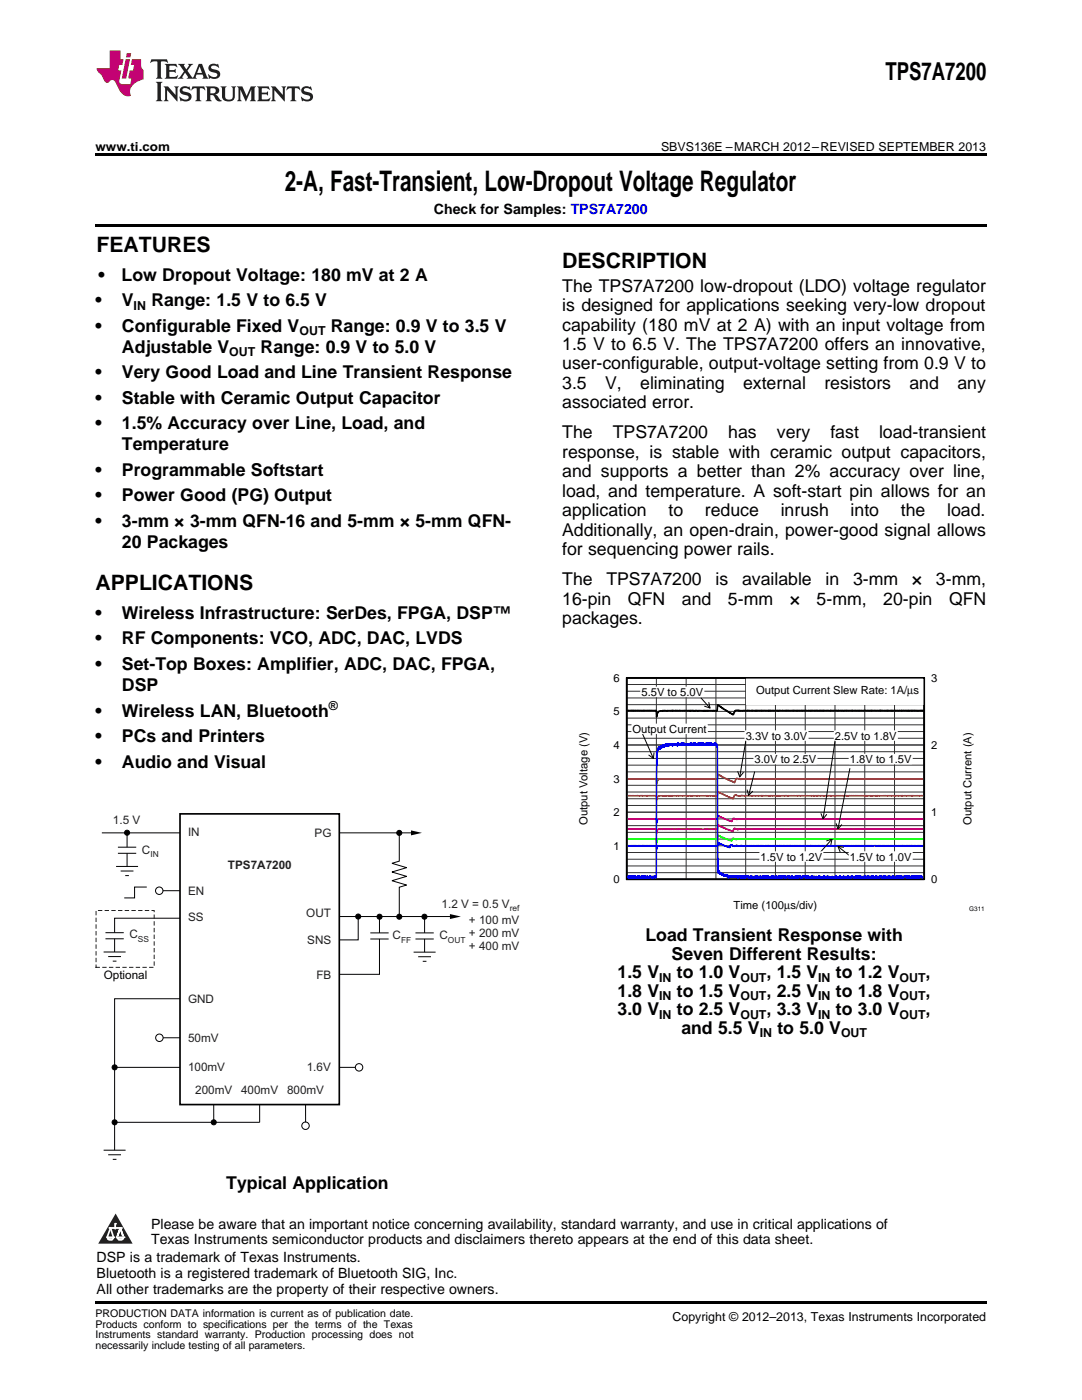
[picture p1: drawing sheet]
<svg xmlns="http://www.w3.org/2000/svg" width="216mm" height="279mm" viewBox="0 0 216 279" stroke-linecap="round" stroke-linejoin="round" font-family="sans-serif">
<path d="M19 259.7h177.8v.5h-177.8z" fill="#000"/>
<path d="M23.1 242.2l3.4 6h-6.9z" fill="#231f20"/>
<path d="M21.4 246.9h1.2l-.3 .5h-.3a.55 .55 0 0 1-.6-.5z" fill-rule="evenodd" fill="#fff"/>
<path d="M21.4 246.9h1.2l-.3 .5h-.3a.55 .55 0 0 1-.6-.5z" fill="none" stroke="#231f20" stroke-width=".34"/>
<path d="M21.4 246.9l1.2 .1-.3 .4h-.5z" fill="none" stroke="#fff" stroke-width=".34"/>
<path d="M23 245.2h.1" fill="none" stroke="#fff" stroke-width=".34"/>
<path d="M23 244.2v1z" fill="#fff"/>
<path d="M23 244.2v1z" fill="none" stroke="#fff" stroke-width=".34"/>
<circle cx="23" cy="244.2" r=".17" fill="#fff"/>
<path d="M21.9 245.1h.1" fill="none" stroke="#fff" stroke-width=".34"/>
<path d="M21.9 245.1h2.3z" fill="#fff"/>
<path d="M21.9 245.1h2.3z" fill="none" stroke="#fff" stroke-width=".34"/>
<circle cx="24.2" cy="245.1" r=".17" fill="#fff"/>
<path d="M23.3 246.9h.1" fill="none" stroke="#fff" stroke-width=".34"/>
<path d="M24 245.1l-.7 1.8z" fill="#fff"/>
<path d="M24 245.1l-.7 1.8z" fill="none" stroke="#fff" stroke-width=".34"/>
<path d="M24 245.1l.7 1.8z" fill="#fff"/>
<path d="M24 245.1l.7 1.8z" fill="none" stroke="#fff" stroke-width=".34"/>
<path d="M24.6 246.9h.1" fill="none" stroke="#fff" stroke-width=".34"/>
<circle cx="21.4" cy="246.9" r=".17" fill="#fff"/>
<path d="M22.1 245.1l-.7 1.8z" fill="#fff"/>
<path d="M22.1 245.1l-.7 1.8z" fill="none" stroke="#fff" stroke-width=".34"/>
<path d="M22.1 245.1l.5 1.8z" fill="#fff"/>
<path d="M22.1 245.1l.5 1.8z" fill="none" stroke="#fff" stroke-width=".34"/>
<circle cx="22.6" cy="246.9" r=".17" fill="#fff"/>
<path d="M23.4 246.9h1.3a.65 .65 0 0 1-.7 .5 .65 .65 0 0 1-.6-.5z" fill-rule="evenodd" fill="#fff"/>
<path d="M23.4 246.9h1.3a.65 .65 0 0 1-.7 .5 .65 .65 0 0 1-.6-.5z" fill="none" stroke="#231f20" stroke-width=".34"/>
<path d="M23.4 246.9h1.3l-.4 .5h-.6z" fill="none" stroke="#fff" stroke-width=".34"/>
<path d="M23.3 246.9h.1" fill="none" stroke="#fff" stroke-width=".34"/>
<circle cx="24.7" cy="246.9" r=".17" fill="#fff"/>
<g fill="#000">
<path d="M82 165.7l2.2 .5-2.2 .5zM89.8 182.4l2.2 .5-2.2 .5z"/>
<circle cx="25.4" cy="166.2" r=".5"/>
<circle cx="79.7" cy="166.2" r=".5"/>
<circle cx="71.5" cy="182.9" r=".5"/>
<circle cx="75.7" cy="182.9" r=".5"/>
<circle cx="79.7" cy="182.9" r=".5"/>
<circle cx="84.7" cy="182.9" r=".5"/>
<circle cx="22.9" cy="213" r=".5"/>
<circle cx="22.9" cy="224" r=".5"/>
<circle cx="42.6" cy="224" r=".5"/>
</g>
<g fill="none" stroke="#000" stroke-width=".2">
<path d="M20.3 166.2h15.6M23.2 172.9h4.3M23.5 170.3h3.7M23.5 169.1h3.7M24.1 173.8h2.5M25 174.7h.7M25.4 166.2v2.9M25.4 170.3v2.6M29.3 177h-2.4v2.2h-2.1M32.5 177.8h3.4M67.7 166.2h14.5M79.7 166.2v5.7l-1.5 .4 2.9 .9-2.9 .8 2.9 .9-2.9 .9 2.9 .8-1.4 .5v5.8"/>
<path d="M167.2 168.9l2.4 1.9M168.3 169.1l-1.1-.2 .4 1.1M20.7 190h4.4M21 187.4h3.7M21 186.1h3.7M21.6 190.9h2.5M22.5 191.8h.7M22.9 187.3v2.7M35.9 183.2h-13v2.9M35.9 199.3h-13v30.2M67.7 182.9h22.6M71.5 182.9v4.7h-3.8"/>
<path d="M73.9 187.4h3.6M73.9 186.2h3.6M75.7 187.4v7h-8M75.7 183.3v2.9M82.5 190h4.4M82.9 187.4h3.7M82.9 186.2h3.7M83.4 190.9h2.6M84.4 191.8h.7M84.7 183.3v2.9M84.7 187.4v2.6M22.9 213h13"/>
<path d="M32.5 207.1h3.4M67.7 213h3.2M20.7 229.5h4.4M21.6 230.5h2.5M22.5 231.4h.7M42.6 220.4v3.6M51.8 220.4v3.6h-28.9M61 220.4v3.6"/>
<circle cx="25.4" cy="166.2" r=".5"/>
<circle cx="31.8" cy="177.8" r=".74"/>
<circle cx="79.7" cy="166.2" r=".5"/>
<circle cx="71.5" cy="182.9" r=".5"/>
<circle cx="75.7" cy="182.9" r=".5"/>
<circle cx="79.7" cy="182.9" r=".5"/>
<circle cx="84.7" cy="182.9" r=".5"/>
<circle cx="22.9" cy="213" r=".5"/>
<circle cx="31.8" cy="207.1" r=".74"/>
<circle cx="71.6" cy="213" r=".74"/>
<circle cx="22.9" cy="224" r=".5"/>
<circle cx="42.6" cy="224" r=".5"/>
<circle cx="61" cy="224.7" r=".74"/>
</g>
<path d="M35.9 162.4h31.8v58h-31.8z" fill="none" stroke="#000" stroke-width=".33"/>
<path d="M19.2 181.7h11.6v11.4h-11.6z" fill="none" stroke="#231f20" stroke-width=".2" stroke-dasharray=".7 .7"/>
<path d="M125 135.3h59.4v40.2h-59.4z" fill="none" stroke="#000" stroke-width=".24"/>
<g fill="none" stroke="#333" stroke-width=".2">
<path d="M125 135.3h59.4v40.2h-59.4zM125 139.3h59.4M125 138h59.4M125 136.6h59.4M131 135.3v40.2M136.9 135.3v40.2M142.9 135.3v40.2M148.8 135.3v40.2M154.7 135.3v40.2M160.7 135.3v40.2M166.6 135.3v40.2M172.6 135.3v40.2"/>
<path d="M178.5 135.3v40.2M125 159.4h59.4M125 158.1h59.4M125 156.7h59.4M125 155.4h59.4M125 154h59.4M125 152.7h59.4M125 151.4h59.4M125 150h59.4M125 148.7h59.4M125 147.3h59.4M125 146h59.4"/>
<path d="M125 144.7h59.4M125 143.3h59.4M125 142h59.4M125 140.6h59.4M125 174.2h59.4M125 172.8h59.4M125 171.5h59.4M125 170.1h59.4M125 168.8h59.4M125 167.5h59.4M125 166.1h59.4M125 164.8h59.4"/>
<path d="M125 163.4h59.4M125 162.1h59.4M125 160.7h59.4"/>
</g>
<path d="M125.1 168.8h5.8l.1 .7 .3-.7h11.8l.2-.6 2.2 .9h.1l.1-.4 .2-.1 .7 .3 .4-.2 .4 .1h37" fill="none" stroke="#00f" stroke-width=".32"/>
<path d="M125.1 167.4h5.9v.8l.1-.6 .2-.1h11.8l.2-.8 2.6 1.1h.1l.3-.5 .6 .2 .4-.1 .5 .1h36.6" fill="none" stroke="#0f0" stroke-width=".32"/>
<path d="M125.1 165.4l5.9 .1v.8l.1-.6 .4-.2h11.6l.2-.8 2.9 1.2 .4-.6 .7 .3 .3-.2 36.8 .1" fill="none" stroke="#f00" stroke-width=".32"/>
<path d="M125.1 163.5h5.9v.8l.2-.7 .3-.1h11.6l.2-.7 2.7 1.2 .3-.7 .7 .2 .5-.1 36.9 .1" fill="none" stroke="#9400d3" stroke-width=".32"/>
<path d="M184.4 158.8h-36.4l-.6 .1-.7-.2-.4 .7-3-1.4-.3 .8h-11.6l-.2 .2-.2 .7v-.9h-5.9" fill="none" stroke="#ee7600" stroke-width=".32"/>
<path d="M125.1 155.5h5.9v.9l.2-.7 .3-.2h11.6l.2-1 3.3 1.7 .4-.9 .8 .3 .5-.2 36.1 .1" fill="none" stroke="#8b5a2b" stroke-width=".32"/>
<path d="M125.1 141.8h5.8l.1 1.3 .3-1 .6-.3h11.2l.1-1.1 3 1.9h.1l.2-.4a.67 .67 0 0 1 1-.4h36.9" fill="none" stroke="#000" stroke-width=".32"/>
<path d="M169.6 170.1h12.3v1.6h-12.3z" fill="#fff"/>
<path d="M169.6 170.1h12.3v1.6h-12.3z" fill="none" stroke="#fff" stroke-width=".48"/>
<path d="M164.9 167.8l1.1-.3-.2 1.1M166 167.5l-2.4 2.6" fill="none" stroke="#000" stroke-width=".2"/>
<path d="M151.8 170.1h12.3v1.6h-12.3z" fill="#fff"/>
<path d="M151.8 170.1h12.3v1.6h-12.3z" fill="none" stroke="#fff" stroke-width=".48"/>
<path d="M169.6 153.4l-2.4 12M166.8 164.4l.4 1 .7-.8" fill="none" stroke="#000" stroke-width=".2"/>
<path d="M169.6 150.7h12.3v1.6h-12.3z" fill="#fff"/>
<path d="M169.6 150.7h12.3v1.6h-12.3z" fill="none" stroke="#fff" stroke-width=".48"/>
<path d="M166.6 148l-2.4 15.4M163.8 162.4l.4 1 .7-.8" fill="none" stroke="#000" stroke-width=".2"/>
<path d="M166.6 146h12.3v1.6h-12.3z" fill="#fff"/>
<path d="M166.6 146h12.3v1.6h-12.3z" fill="none" stroke="#fff" stroke-width=".48"/>
<path d="M149.1 157.6l.3 1.1 .8-.8M150.6 154l-1.2 4.7" fill="none" stroke="#000" stroke-width=".2"/>
<path d="M150.6 150.7h12.3v1.6h-12.3z" fill="#fff"/>
<path d="M150.6 150.7h12.3v1.6h-12.3z" fill="none" stroke="#fff" stroke-width=".48"/>
<path d="M147.2 154l.4 1 .7-.8M148.8 148l-1.2 7" fill="none" stroke="#000" stroke-width=".2"/>
<path d="M148.8 146h12.3v1.6h-12.3z" fill="#fff"/>
<path d="M148.8 146h12.3v1.6h-12.3z" fill="none" stroke="#fff" stroke-width=".48"/>
<path d="M139.9 139.3l1.8 2M141.4 140.2l.3 1.1-1.1-.4" fill="none" stroke="#000" stroke-width=".2"/>
<path d="M128 137.3h12.3v1.6h-12.3z" fill="#fff"/>
<path d="M128 137.3h12.3v1.6h-12.3z" fill="none" stroke="#fff" stroke-width=".48"/>
<path d="M125 135.3h59.4v40.2h-59.4z" fill="none" stroke="#000" stroke-width=".24"/>
<path d="M125.1 174.9l.1 .4v-.4l.1 .4 .1-.4v.4l.1-.4 .1 .4v-.4l.1 .4v-.4l.1 .2 .1-.2v.4v-.4l.2 .4v-.4v.4l.1-.4v.4l.1-.2 .1 .2v-.4l.1 .2 .1-.2 .1 .4v-.4l.1 .2v-.2l.1 .4v-.2l.1 .2v-.2l.2 .2v-.4l.1 .4v-.4l.1 .2v-.2l.1 .4v-.4l.1 .4 .2-.4v.4l.1-.2 .1 .2v-.4l.1 .4v-.4v.2l.1-.2v.2l.1-.2 .1 .4v-.4l.1 .4 .1-.2 .1 .2v-.4v.4l.1-.4v.4v-.4l.1 .2v-.2l.1 .4v-.2l.1 .2v-.4l.1 .4v-.4l.1 .4 .1-.2v.2l.1-.2v.2l.2-.4v.2v-.2v.2l.1-.2 .1 .2v-.2l.1 .4v-.2l.1 .2 .1-.2v.2v-.4l.1 .4 .2-.4v.2v-.2l.1 .2 .1-.2 .1 .2v-.2l.1 .4 .2-25.4 .1 .2 .2-1v.4l.1-.4h.1l.1 .2v-.2v.4l.2-.6v.4l.1-.4v.4l.1-.4v.2l.1-.2v.2l.1-.4 .1 .4v-.4v.2l.1-.2 .1 .4v-.4l.1 .2v-.2l.1 .2v-.4l.1 .4v-.2l.1 .2 .1-.4v.4l.1-.4 .1 .4v-.4v.4l.1-.4v.2l.1-.2v.4l.1-.4v.2l.1-.2 .1 .2v-.2l.1 .2v-.2v.2v-.2l.1 .2 .1-.2v.2l.1-.2v.4l.1-.4v.2l.1-.2v.2l.1-.2 .1 .2v-.2v.2l.1-.2 .1 .2v-.2l.1 .2v-.2l.2 .2v-.2l.1 .4v-.6v.4l.2-.4 .2 .4v-.2v.2v-.2l.1 .2 .1-.2v.2l.1-.2v.2l.1-.4v.4l.1-.4v.4l.1-.4 .1 .4 .1-.4v.4l.1-.4v.4l.1-.2v.2v-.2v.2l.1-.2v.2l.1-.2v.2l.1-.2v.2v-.2l.2 .2v-.2v.2v-.2l.1 .2v-.2l.1 .2v-.2v.2l.1-.2v.2l.1-.2v.2l.1-.2v.2l.1-.2 .1 .2v-.4l.1 .2v-.2v.4v-.4l.1 .4v-.4l.1 .4v-.2l.1 .2v-.2l.1 .2 .1-.4v.4l.1-.4v.4l.1-.4v.4l.1-.4 .2 .4v-.2v.2l.1-.2v.2l.1-.2v.2l.1-.2v.2l.1-.4v.4l.1-.4v.4l.1-.4 .2 .4 .1-.2v.2l.1-.4v.4l.1-.4 .1 .4v-.4l.1 .4v-.4v.4l.1-.4v.4l.1-.4v.4l.1-.2v.2l.1-.2v.2l.1-.2 .1 .2v-.2v.2l.1-.4 .1 .4v-.4l.1 .4v-.4l.1 .4 .1-.4v.4v-.2l.1 .2v-.2l.1 .2v-.4v.4l.1-.4v.4l.2-.4 .1 .4v-.4l.1 .4 .1-.2v.2v-.2l.1 .2 .1-.2v.2l.2-.2v.2l.1-.4v.2l.1-.2 .1 .4v-.4v.4l.1-.2 .1 .2v-.2v.4l.1-.2 .2 25.5v-.4l.1 .4 .1-.4 .2 .7v-.3l.1 .3v-.3v.3l.1-.3 .1 .5 .1-.5v.5l.1-.2 .1 .2 .1-.2v.4l.1-.2 .1 .2v-.2v.2l.1-.2v.2v-.2l.1 .2v-.2v.2l.1-.2 .1 .2 .1-.2 .1 .4v-.4l.2 .6 .1-.4 .1 .2v-.2l.1 .2 .1-.2v.2v-.2l.1 .2v-.2l.1 .2 .1-.2v.2v-.2l.1 .2 .1-.2v.2v-.2v.2l.1-.2v.2l.1-.2v.2l.1-.2v.2v-.2l.2 .2v-.2v.2l.1-.2v.2l.1-.2v.2v-.2l.1 .4v-.4l.1 .2 .1-.2v.4v-.4l.1 .2 .1-.2v.2l.2-.2v.2l.1-.2v.4v-.4v.4l.2-.4v.2l.1-.2v.4l.1-.4 .1 .2 .1-.2v.4l.1-.4 .1 .4v-.4l.2 .4 .1-.4v.2l.1-.2v.2v-.2v.2l.1-.2 .2 .2v-.2v.4l.1-.4v.4v-.4l.1 .4v-.2l.1 .2 .1-.2v.2v-.4l.1 .4 .1-.4 .1 .4v-.4v.2h.2v-.2v.4l.1-.2 .1 .2v-.2l.1 .2 .1-.4v.2l.1-.2 .1 .2v-.2l.1 .4v-.4v.4l.1-.4 .1 .4v-.4l.1 .4v-.4l.1 .4v-.2l.1 .2v-.4l.2 .4 .1-.4v.4l.1-.4v.4l.1-.2v.2l.1-.2v.2v-.4l.1 .4 .1-.4 .1 .2v-.2l.1 .4v-.4l.1 .4 .1-.4 .1 .4v-.4l.1 .4v-.4l.1 .4v-.4l.1 .4v-.4l.1 .4v-.4l.1 .4v-.4l.1 .2v-.2l.1 .4v-.2v.2l.1-.2v.4l.1-.4v.2l.1-.2 .1 .2 .1-.4v.4l.1-.4 .2 .4v-.4l.1 .4 .1-.4 .1 .4 .1-.4 .1 .4v-.4l.1 .4v-.4l.1 .2 .1-.2v.4v-.2l.1 .2 .1-.2v.2v-.4l.1 .4 .1-.4v.4l.1-.4v.2l.1-.2v.2l.1-.2v.2l.1-.2v.4l.1-.4v.4l.1-.4v.4l.1-.4v.4l.1-.4 .1 .2v-.2l.1 .2 .1-.2v.2v-.2l.1 .4 .1-.4 .1 .4 .2-.4v.2l.1-.2v.2l.1-.2v.2l.2-.2v.2v-.2v.4l.1-.4v.4v-.4l.2 .4 .1-.4 .1 .2v-.2l.1 .2 .1-.2v.4v-.4l.1 .4v-.2l.1 .2v-.2l.1 .2v-.2l.1 .2 .1-.4 .1 .2 .1-.2v.4l.1-.4v.4v-.4l.1 .4v-.4l.1 .4v-.4v.4l.2-.4v.4l.1-.4 .1 .2v-.2l.1 .2 .1-.2v.2l.1-.2v.4l.1-.2v.2l.1-.2 .1 .2v-.4l.1 .4v-.4l.1 .2v-.2l.1 .2 .1-.2v.2l.1-.2v.4l.1-.4 .1 .4v-.4v.4l.2-.4 .1 .4v-.4l.1 .2 .1-.2v.4l.1-.4v.4l.1-.2 .1 .2 .1-.2 .1 .2 .1-.4 .1 .4v-.4v.4l.1-.4 .1 .4v-.2l.1 .2v-.4l.2 .4v-.4l.1 .4 .1-.2v.2l.1-.2v.2l.1-.4v.4v-.2l.2 .2v-.2l.1 .2v-.2l.1 .2 .1-.4v.4l.1-.4 .1 .2v-.2l.1 .4v-.2l.2 .2v-.2v.2v-.2l.1 .2v-.2l.1 .2v-.2l.1 .2 .2-.4 .1 .4v-.4v.4l.1-.2v.2l.1-.2 .1 .2v-.4l.1 .4v-.2l.1 .2 .1-.4v.4l.1-.4 .1 .4 .1-.4v.4v-.2l.1 .2 .1-.2v.2l.1-.2v.2v-.2l.1 .2v-.2l.1 .2v-.2l.1 .2 .1-.4v.4l.1-.2 .1 .4v-.4l.1 .2v-.2v.2l.1-.2v.2l.1-.2v.2v-.2l.1 .2v-.4l.2 .4v-.4l.1 .4 .1-.2 .1 .2v-.2l.1 .2 .1-.2v.2v-.2l.1 .2v-.4l.1 .4v-.4l.3 .4v-.2v.2l.1-.2v.2l.1-.2v.2v-.2l.1 .2v-.2l.1 .2v-.4v.4v-.4l.1 .4v-.2v.2l.1-.2 .1 .2v-.4v.4l.1-.2 .1 .2v-.2v.2l.1-.2 .1 .2v-.2v.2l.1-.4 .1 .4v-.4l.1 .4v-.4l.1 .4 .1-.2v.2l.1-.2 .1 .2 .1-.4v.4l.1-.4v.2l.1-.2v.2l.1-.2v.2l.1-.2v.4l.1-.2v.2l.1-.2v.2v-.2l.1 .2v-.2l.1 .2 .1-.4v.4l.1-.4 .1 .4v-.4l.1 .4 .1-.4v.4l.1-.4v.4v-.4l.1 .4v-.4l.1 .4v-.4l.1 .4v-.4l.1 .2 .1-.2v.4v-.4l.1 .4 .1-.2v.2l.1-.4 .1 .4v-.2v.2v-.2l.1 .2 .1-.2v.2v-.4l.3 .4v-.4l.1 .4 .1-.4 .1 .4 .2-.4v.4l.1-.4 .2 .4v-.4v.2l.1-.2v.4l.1-.2 .1 .2v-.4l.1 .4 .1-.4 .1 .2 .1-.2v.4l.1-.4 .1 .4v-.4v.4l.1-.2v.2v-.2l.1 .2 .1-.2v.2l.1-.4v.2l.1-.2 .1 .4v-.4l.2 .4v-.2v.2l.1-.2v.2l.1-.2h.1v-.2l.1 .4v-.4l.1 .2v-.2v.2l.1-.2v.2l.1-.2v.2l.1-.2v.4l.1-.2v.2l.1-.4v.4l.2-.4 .1 .4v-.4l.1 .2 .1-.2v.4l.1-.4 .1 .4v-.4v.4l.1-.2 .1 .2 .1-.2v.2v-.4l.1 .2 .1-.2v.4l.1-.4v.4l.2-.4v.4l.1-.4 .1 .4 .2-.4 .1 .2v-.2l.1 .4v-.4l.2 .4v-.4l.1 .4 .3-.4 .1 .4 .1-.4v.4l.1-.4 .1 .4 .1-.4v.4l.1-.4v.4v-.4l.1 .4 .1-.4v.4l.1-.4 .1 .4 .1-.4v.4l.1-.4 .1 .4v-.2l.1 .2 .1-.2v.2v-.4l.1 .2v-.2l.1 .2v-.2v.2l.1-.2 .1 .2v-.2l.1 .4v-.4l.1 .2v-.2l.1 .4v-.2l.1 .2v-.4l.1 .4 .1-.4 .1 .4v-.4l.1 .2 .1-.2 .1 .4v-.2l.1 .2v-.2l.1 .2v-.4l.1 .2 .1-.2v.4l.1-.4v.4l.1-.4 .1 .4v-.4l.1 .4 .1-.4v.4v-.4l.1 .4 .1-.2v.2l.1-.4v.2l.1-.2 .1 .4 .1-.4 .1 .4 .1-.4v.4l.1-.2v.2v-.4l.1 .2v-.2l.1 .2 .1-.2v.2v-.2l.1 .2v-.2l.3 .4 .1-.4v.4l.1-.4" fill="none" stroke="#00f" stroke-width=".32"/>
<path d="M128 146l2.4 5.4M130.5 150.2l-.1 1.2-.9-.7" fill="none" stroke="#000" stroke-width=".2"/>
<path d="M126.2 144.7h14.8v1.6h-14.8z" fill="#fff"/>
<path d="M126.2 144.7h14.8v1.6h-14.8z" fill="none" stroke="#fff" stroke-width=".48"/>
<path d="M148.9 135.3h35.5v5.3h-35.5z" fill="#fff"/>
<path d="M125 135.3h59.4v40.2h-59.4z" fill="none" stroke="#000" stroke-width=".32"/>
<path d="M19 30.6h177.8v.5h-177.8zM19 44.7h177.8v.5h-177.8z" fill="#000"/>
<path d="M30.2 11.8l-.2 .8a1.31 1.31 0 0 1 1.4-.3v2.9l-.3 .5h1.3l-.3-.5v-2.7l.3-.3a1.09 1.09 0 0 1 1.1 .4l-.2-.8zM32.9 12.8l.3 .4v2l-.3 .5h2.4l.2-.7a1.48 1.48 0 0 1-1.7 .3v-1l1 .1 .2 .2v-.9l-.2 .3h-1v-.7l.2-.2a1.73 1.73 0 0 1 1.4 .3l-.2-.6zM35.5 12.8l1.2 1.4-.7 1-.5 .5h1.1l-.2-.3 .5-.9 .6 .9-.2 .3h2l-.3-.3 .2-.5h1.2l.2 .5-.2 .3h1.2l-.3-.4-1-2.5h-.6l-1.3 2.7-1-1.4 1.1-1.3h-1l.2 .2-.5 .9-.5-.9 .2-.2zM39.8 13.3l.5 1.3h-1zM41.9 12.9a.83 .83 0 0 0-.3 1 .83 .83 0 0 0 .8 .5l.8 .2 .2 .3a1 1 0 0 1-1 .5 1 1 0 0 1-.8-.6l.1 .9 .2-.1a1.65 1.65 0 0 0 2-.5 .89 .89 0 0 0-.8-1.2l-.8-.2-.2-.3a.91 .91 0 0 1 1.6 .2l-.2-.8h-.4a1.34 1.34 0 0 0-1.2 .1zM31.1 16.3l.3 .5v2.9l-.3 .5h1.3l-.3-.5v-2.9l.3-.5zM32.7 17.2l.2 .5v2l-.2 .5h.9l-.3-.5 .1-1.7 2 2.2v-2.5l.3-.5h-.9l.2 .3v1.4l-1.5-1.7zM36.2 17.4a.83 .83 0 0 0-.3 .9 .83 .83 0 0 0 .8 .6l.8 .2 .2 .3a1 1 0 0 1-1 .5 1 1 0 0 1-.8-.6l.1 .9 .2-.1a1.66 1.66 0 0 0 2-.5 .89 .89 0 0 0-.9-1.2l-.7-.2-.2-.3a.91 .91 0 0 1 1.6 .2l-.2-.9-.4 .1a1.36 1.36 0 0 0-1.2 .1zM38.4 17.2l-.2 .9a.61 .61 0 0 1 1.1-.3v1.9l-.4 .5h1.3l-.3-.5v-1.9l.2-.2a.81 .81 0 0 1 .8 .5l-.1-.9zM41 17.2l.3 .5v2l-.3 .5h1.3l-.3-.3v-.9a.72 .72 0 0 1 .9 .6 .85 .85 0 0 0 1.4 .5l-.5-.3-.5-.7-.3-.3a.78 .78 0 0 0 .7-.7 .78 .78 0 0 0-.7-.8zM42 17.7l.2-.1a.6 .6 0 0 1 .7 .1 .6 .6 0 0 1 .1 .7l-.2 .2h-.8zM44 17.2l.3 .3a3.4 3.4 0 0 0 .3 2.4 1.57 1.57 0 0 0 2.2-.3l.1-2.1 .2-.3h-1l.3 .5v1.5a.76 .76 0 0 1-.7 .7 .76 .76 0 0 1-.8-.7v-1.5l.3-.5zM47.3 17.2l.3 .5v2l-.3 .5h.9l-.2-.5v-1.8l1 2.3 1.1-2.3v1.8l-.2 .5h1.2l-.3-.5v-2l.3-.5h-1.1l-.8 2-.8-2zM51.3 17.2l.3 .5v2l-.3 .5h2.4l.2-.7a1.49 1.49 0 0 1-1.6 .3l-.1-1h1l.3 .3v-.9l-.3 .3h-1v-.7l.3-.2a1.73 1.73 0 0 1 1.4 .3l-.3-.7zM54.1 17.2l.3 .5v2l-.3 .5h1l-.4-.5 .1-1.7 2 2.2v-2.5l.3-.5h-.9l.2 .3v1.4l-1.5-1.7zM57.4 17.2l-.2 .9a.8 .8 0 0 1 1-.5v2.1l-.3 .5h1.3l-.4-.5v-1.9l.2-.2a.81 .81 0 0 1 .9 .5l-.2-.9zM60.4 17.4a.83 .83 0 0 0-.3 .9 .83 .83 0 0 0 .8 .6l.8 .2 .2 .3a1 1 0 0 1-1 .5 1 1 0 0 1-.8-.6l.2 .9 .1-.1a1.66 1.66 0 0 0 2-.5 .89 .89 0 0 0-.8-1.2l-.8-.2-.2-.3a.91 .91 0 0 1 1.6 .2l-.2-.9-.3 .1a1.35 1.35 0 0 0-1.3 .1z" fill="#231f20"/>
<path d="M21.9 10.1v3.5h-2.6a2.13 2.13 0 0 0 .9 1.4l.4 .6a.94 .94 0 0 0 1.1 .9 .75 .75 0 0 1 .6-.5 .75 .75 0 0 1 .7 .4l.5 1a2.1 2.1 0 0 0 2.6 1.7 2.2 2.2 0 0 1 1.7-3l.9-.3v-1.8a1.16 1.16 0 0 1-.5-1v-1.2h-1.9l-.2 1.2h.7l-.3 1h-.6l-.3 1.3v.3l.6 .1-.2 1.1h-.9a.93 .93 0 0 1-1.3-.8l.4-2h-.6l.2-1h.6l.3-1.2h-.6v-1.7zM25.1 11.8l-.8 3.9h.9l.7-3.9zM25.3 10.6l-.2 .9h.9l.2-.9z" fill="#ee1d23"/>
<text font-size="5.6" x="56.8" y="38.1">2-A, Fast-Transient, Low-Dropout Voltage Regulator</text>
<text font-size="4.9" x="176.7" y="16">TPS7A7200</text>
<g font-size="4.2">
<text x="19.2" y="50.3">FEATURES</text>
<text x="112.2" y="53.5">DESCRIPTION</text>
<text x="19" y="117.8">APPLICATIONS</text>
</g>
<g font-size="3.5">
<text x="19.6" y="56">•</text>
<text x="24.3" y="56">Low Dropout Voltage: 180 mV at 2 A</text>
<text x="112.2" y="58.2">The TPS7A7200 low-dropout (LDO) voltage regulator</text>
<text x="19" y="61.1">•</text>
<text x="24.3" y="61.1">V</text>
<text x="30.2" y="61.1">Range: 1.5 V to 6.5 V</text>
<text x="112.2" y="62.1">is designed for applications seeking very-low dropout</text>
<text x="112.2" y="66">capability (180 mV at 2 A) with an input voltage from</text>
<text x="19" y="66.2">•</text>
<text x="24.3" y="66.2">Configurable Fixed V</text>
<text x="24.3" y="70.4">Adjustable V</text>
<text x="52" y="70.4">Range: 0.9 V to 5.0 V</text>
<text x="66" y="66.2">Range: 0.9 V to 3.5 V</text>
<text x="112.2" y="69.8">1.5 V to 6.5 V. The TPS7A7200 offers an innovative,</text>
<text x="19" y="75.5">•</text>
<text x="24.3" y="75.5">Very Good Load and Line Transient Response</text>
<text x="112.2" y="73.7">user-configurable, output-voltage setting from 0.9 V to</text>
<text x="112.2" y="77.6">3.5</text>
<text x="120.8" y="77.6">V,</text>
<text x="127.7" y="77.6">eliminating</text>
<text x="148.3" y="77.6">external</text>
<text x="164.5" y="77.6">resistors</text>
<text x="181.5" y="77.6">and</text>
<text x="191" y="77.6">any</text>
<text x="19" y="80.6">•</text>
<text x="24.3" y="80.6">Stable with Ceramic Output Capacitor</text>
<text x="112.2" y="81.5">associated error.</text>
<text x="19" y="85.7">•</text>
<text x="24.3" y="85.7">1.5% Accuracy over Line, Load, and</text>
<text x="24.3" y="89.9">Temperature</text>
<text x="112.2" y="87.5">The</text>
<text x="122.3" y="87.5">TPS7A7200</text>
<text x="145.3" y="87.5">has</text>
<text x="155" y="87.5">very</text>
<text x="165.7" y="87.5">fast</text>
<text x="175.4" y="87.5">load-transient</text>
<text x="19" y="95">•</text>
<text x="24.3" y="95">Programmable Softstart</text>
<text x="112.2" y="91.4">response, is stable with ceramic output capacitors,</text>
<text x="112.2" y="95.2">and supports a better than 2% accuracy over line,</text>
<text x="19" y="100">•</text>
<text x="24.3" y="100">Power Good (PG) Output</text>
<text x="112.2" y="99.1">load, and temperature. A soft-start pin allows for an</text>
<text x="19" y="105.1">•</text>
<text x="24.3" y="105.1">3-mm × 3-mm QFN-16 and 5-mm × 5-mm QFN-</text>
<text x="112.2" y="103">application</text>
<text x="112.2" y="106.9">Additionally, an open-drain, power-good signal allows</text>
<text x="133.4" y="103">to</text>
<text x="140.7" y="103">reduce</text>
<text x="155.8" y="103">inrush</text>
<text x="169.7" y="103">into</text>
<text x="179.8" y="103">the</text>
<text x="189" y="103">load.</text>
<text x="24.3" y="109.4">20 Packages</text>
<text x="112.2" y="110.8">for sequencing power rails.</text>
<text x="112.2" y="116.8">The</text>
<text x="121" y="116.8">TPS7A7200</text>
<text x="142.8" y="116.8">is</text>
<text x="148.1" y="116.8">available</text>
<text x="164.7" y="116.8">in</text>
<text x="170.2" y="116.8">3-mm</text>
<text x="182" y="116.8">×</text>
<text x="186.8" y="116.8">3-mm,</text>
<text x="19" y="123.5">•</text>
<text x="24.3" y="123.5">Wireless Infrastructure: SerDes, FPGA, DSP™</text>
<text x="112.2" y="120.7">16-pin</text>
<text x="112.2" y="124.5">packages.</text>
<text x="125.3" y="120.7">QFN</text>
<text x="136.1" y="120.7">and</text>
<text x="145.3" y="120.7">5-mm</text>
<text x="157.6" y="120.7">×</text>
<text x="162.9" y="120.7">5-mm,</text>
<text x="176.3" y="120.7">20-pin</text>
<text x="189.4" y="120.7">QFN</text>
<text x="19" y="128.6">•</text>
<text x="24.3" y="128.6">RF Components: VCO, ADC, DAC, LVDS</text>
<text x="19" y="133.7">•</text>
<text x="24.3" y="133.7">Set-Top Boxes: Amplifier, ADC, DAC, FPGA,</text>
<text x="24.3" y="137.9">DSP</text>
<text x="19" y="143">•</text>
<text x="24.3" y="143">Wireless LAN, Bluetooth</text>
<text x="19" y="148.1">•</text>
<text x="24.3" y="148.1">PCs and Printers</text>
<text x="19" y="153.2">•</text>
<text x="24.3" y="153.2">Audio and Visual</text>
<text x="128.8" y="187.8">Load Transient Response with</text>
<text x="134" y="191.5">Seven Different Results:</text>
<text x="123.2" y="195.2">1.5 V</text>
<text x="135" y="195.2">to 1.0 V</text>
<text x="153" y="195.2">, 1.5 V</text>
<text x="166.8" y="195.2">to 1.2 V</text>
<text x="184.7" y="195.2">,</text>
<text x="123.2" y="198.9">1.8 V</text>
<text x="123.2" y="202.6">3.0 V</text>
<text x="135" y="198.9">to 1.5 V</text>
<text x="135" y="202.6">to 2.5 V</text>
<text x="153" y="198.9">, 2.5 V</text>
<text x="153" y="202.6">, 3.3 V</text>
<text x="166.8" y="198.9">to 1.8 V</text>
<text x="166.8" y="202.6">to 3.0 V</text>
<text x="184.7" y="198.9">,</text>
<text x="184.7" y="202.6">,</text>
<text x="136" y="206.3">and 5.5 V</text>
<text x="155.1" y="206.3">to 5.0 V</text>
<text x="45.2" y="237.3">Typical Application</text>
</g>
<g font-size="2.8">
<text x="86.6" y="42.7">Check for Samples: TPS7A7200</text>
<text x="30.2" y="245.2">Please be aware that an important notice concerning availability, standard warranty, and use in critical applications of</text>
<text x="19.3" y="251.9">DSP is a trademark of Texas Instruments.</text>
<text x="30.2" y="248.4">Texas Instruments semiconductor products and disclaimers thereto appears at the end of this data sheet.</text>
<text x="19.3" y="255.1">Bluetooth is a registered trademark of Bluetooth SIG, Inc.</text>
<text x="19.3" y="258.2">All other trademarks are the property of their respective owners.</text>
</g>
<g font-size="2.5">
<text x="19" y="30.1">www.ti.com</text>
<text x="131.9" y="30.1">SBVS136E –MARCH 2012–REVISED SEPTEMBER 2013</text>
<text x="26.7" y="61.8">IN</text>
<text x="45.8" y="71.1">OUT</text>
<text x="59.8" y="66.9">OUT</text>
<text x="65.6" y="141.6">®</text>
<text x="131.5" y="195.9">IN</text>
<text x="147.7" y="195.9">OUT</text>
<text x="163.3" y="195.9">IN</text>
<text x="179.5" y="195.9">OUT</text>
<text x="131.5" y="199.6">IN</text>
<text x="131.5" y="203.3">IN</text>
<text x="147.7" y="199.6">OUT</text>
<text x="147.7" y="203.3">OUT</text>
<text x="163.3" y="199.6">IN</text>
<text x="163.3" y="203.3">IN</text>
<text x="179.5" y="199.6">OUT</text>
<text x="179.5" y="203.3">OUT</text>
<text x="151.6" y="207">IN</text>
<text x="167.8" y="207">OUT</text>
<text x="134.2" y="263.6">Copyright © 2012–2013, Texas Instruments Incorporated</text>
</g>
<g font-size="2.3" fill="#231f20">
<text x="22.5" y="164.4">1.5 V</text>
<text x="37.5" y="166.9">IN</text>
<text x="62.8" y="167">PG</text>
<text x="28.3" y="170.3">C</text>
<text x="45.5" y="173.3">TPS7A7200</text>
<text x="37.5" y="178.6">EN</text>
<text x="37.5" y="183.9">SS</text>
<text x="61.1" y="183">OUT</text>
<text x="88.1" y="181.2">1.2 V = 0.5 V</text>
<text x="93.6" y="184.3">+ 100 mV</text>
<text x="25.8" y="187.3">C</text>
<text x="61.3" y="188.5">SNS</text>
<text x="78.3" y="187.4">C</text>
<text x="87.7" y="187.4">C</text>
<text x="93.6" y="186.9">+ 200 mV</text>
<text x="93.6" y="189.5">+ 400 mV</text>
<text x="63.1" y="195.3">FB</text>
<text x="37.5" y="200.1">GND</text>
<text x="37.5" y="207.9">50mV</text>
<text x="37.5" y="213.8">100mV</text>
<text x="61.2" y="213.8">1.6V</text>
<text x="38.9" y="218.3">200mV</text>
<text x="48.1" y="218.3">400mV</text>
<text x="57.3" y="218.3">800mV</text>
</g>
<text font-size="2.3" x="20.7" y="195.4">Optional</text>
<g font-size="2.2">
<text x="122.4" y="136.1">6</text>
<text x="185.8" y="136.1">3</text>
<text x="122.4" y="142.8">5</text>
<text x="128" y="138.9">5.5V to 5.0V</text>
<text x="150.9" y="138.5">Output Current Slew Rate: 1A/µs</text>
<text x="122.4" y="149.5">4</text>
<text x="126.2" y="146.3">Output Current</text>
<text x="148.8" y="147.6">3.3V to 3.0V</text>
<text x="166.6" y="147.6">2.5V to 1.8V</text>
<text x="185.8" y="149.5">2</text>
<text x="150.6" y="152.3">3.0V to 2.5V</text>
<text x="169.6" y="152.3">1.8V to 1.5V</text>
<text x="122.4" y="156.2">3</text>
<text x="117.2" y="164.6" transform="rotate(-90 117.2 164.6)">Output Voltage (V)</text>
<text x="122.4" y="162.9">2</text>
<text x="185.8" y="162.9">1</text>
<text x="193.9" y="164.6" transform="rotate(-90 193.9 164.6)">Output Current (A)</text>
<text x="122.4" y="169.6">1</text>
<text x="151.8" y="171.7">1.5V to 1.2V</text>
<text x="169.6" y="171.7">1.5V to 1.0V</text>
<text x="122.4" y="176.3">0</text>
<text x="185.8" y="176.3">0</text>
<text x="146.4" y="181.4">Time (100µs/div)</text>
</g>
<g font-size="2.1">
<text x="19" y="262.9">PRODUCTION DATA information is current as of publication date.</text>
<text x="19" y="265">Products conform to specifications per the terms of the Texas</text>
<text x="19" y="267.1">Instruments standard warranty. Production processing does not</text>
<text x="19" y="269.2">necessarily include testing of all parameters.</text>
</g>
<g font-size="1.7" fill="#231f20">
<text x="30" y="171">IN</text>
<text x="101.7" y="181.9">ref</text>
<text x="27.5" y="188">SS</text>
<text x="80" y="188.1">FF</text>
<text x="89.4" y="188.1">OUT</text>
</g>
<text font-size="1.3" x="193.4" y="181.9">G311</text>
<g font-size=".4" fill="#fff">
<text x="19" y="50.2">1</text>
<text x="19" y="251.9">2</text>
<text x="19" y="255.1">3</text>
<text x="19" y="258.2">4</text>
</g>
</svg>
